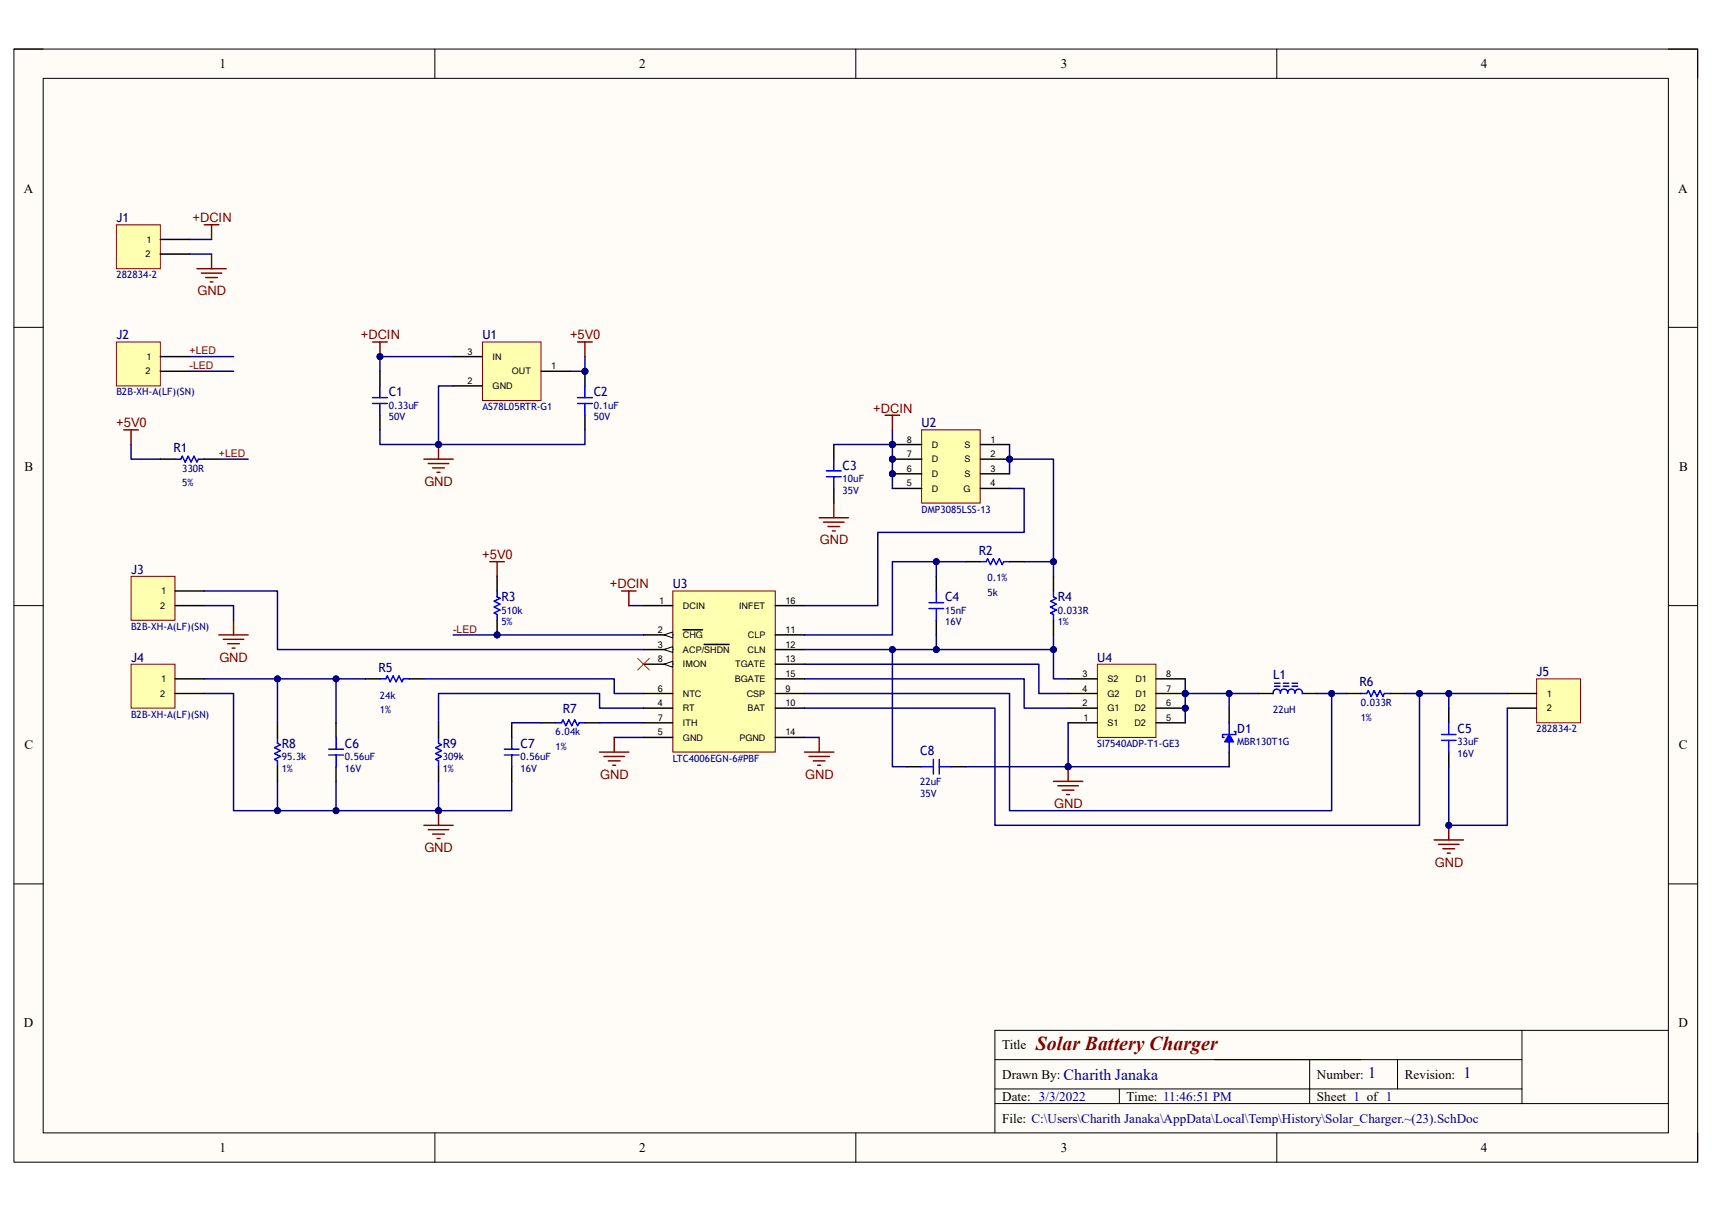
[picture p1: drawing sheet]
<svg xmlns="http://www.w3.org/2000/svg" width="297mm" height="210mm" viewBox="0 0 297 210" stroke-linecap="round" stroke-linejoin="round" font-family="sans-serif">
<path d="M2.4 8.5h292.1v193h-292.1z" fill-rule="evenodd" fill="#fffcf8"/>
<path d="M2.4 8.5h292.1v193h-292.1z" fill="none" stroke="#000" stroke-width=".17"/>
<path d="M7.5 13.6h281.9v182.9h-281.9z" fill-rule="evenodd" fill="#fffcf8"/>
<g fill="none" stroke="#000" stroke-width=".17">
<path d="M2.4 8.5h5.1M7.5 13.6h281.9v182.9h-281.9zM75.4 8.5v5.1M148.5 8.5v5.1M221.5 8.5v5.1M289.4 8.5h5.1v5.1M2.4 56.8h5.1M289.4 56.8h5.1M2.4 105h5.1M289.4 105h5.1M2.4 153.3h5.1M289.4 153.3h5.1"/>
<path d="M264 178.7v12.7M289.4 178.7h-116.8v17.8M75.4 196.5v5M148.5 196.5v5M172.6 183.8h91.4M172.6 191.4h116.8M172.6 188.8h91.4M194.2 188.8v2.6M221.5 196.5v5M227.2 183.8v7.6M242.5 183.8v5M294.5 196.5v5"/>
</g>
<path d="M116.7 102.5h17.8v27.9h-17.8z" fill-rule="evenodd" fill="#ffffb0"/>
<path d="M116.7 102.5h17.8v27.9h-17.8z" fill="none" stroke="#800000" stroke-width=".17"/>
<path d="M111.6 105h5.1M111.6 110.1h5.1" fill="none" stroke="#000" stroke-width=".25"/>
<path d="M115.2 110.1l1.5-.5v1z" fill="#f8fcff"/>
<path d="M115.2 110.1l1.5-.5v1z" fill="none" stroke="#000" stroke-width=".17"/>
<path d="M111.6 112.6h5.1M118.5 109.2h3.4" fill="none" stroke="#000" stroke-width=".25"/>
<path d="M115.2 112.6l1.5-.5v1.1z" fill="#f8fcff"/>
<path d="M115.2 112.6l1.5-.5v1.1z" fill="none" stroke="#000" stroke-width=".17"/>
<path d="M111.6 115.2h5.1M122.2 111.8h4.3M111.6 122.8h5.1M111.6 127.9h5.1M111.6 120.3h5.1M111.6 125.3h5.1" fill="none" stroke="#000" stroke-width=".25"/>
<path d="M115.2 115.2l1.5-.5v1z" fill="#f8fcff"/>
<path d="M115.2 115.2l1.5-.5v1z" fill="none" stroke="#000" stroke-width=".17"/>
<path d="M134.5 110.1h5.1M134.5 112.6h5.1M134.5 115.2h5.1M134.5 117.7h5.1M134.5 105h5.1M134.5 120.3h5.1M134.5 122.8h5.1M134.5 127.9h5.1" fill="none" stroke="#000" stroke-width=".25"/>
<path d="M20.2 39h7.6v7.6h-7.6z" fill-rule="evenodd" fill="#ffffb0"/>
<path d="M20.2 39h7.6v7.6h-7.6z" fill="none" stroke="#800000" stroke-width=".17"/>
<path d="M27.8 41.5h5.1M27.8 44.1h5.1" fill="none" stroke="#000" stroke-width=".25"/>
<path d="M34.2 46.6h5M34.9 47.4h3.6M35.7 48.1h2M36.5 48.9h.5M36.7 44.1v2.5" fill="none" stroke="#800000" stroke-width=".25"/>
<circle cx="175.1" cy="79.6" r=".51" fill="#000080"/>
<circle cx="175.1" cy="79.6" r=".51" fill="none" stroke="#000080" stroke-width=".17"/>
<circle cx="154.8" cy="82.2" r=".51" fill="#000080"/>
<circle cx="154.8" cy="82.2" r=".51" fill="none" stroke="#000080" stroke-width=".17"/>
<circle cx="154.8" cy="79.6" r=".51" fill="#000080"/>
<circle cx="154.8" cy="79.6" r=".51" fill="none" stroke="#000080" stroke-width=".17"/>
<circle cx="154.8" cy="77.1" r=".51" fill="#000080"/>
<circle cx="154.8" cy="77.1" r=".51" fill="none" stroke="#000080" stroke-width=".17"/>
<path d="M159.9 74.5h10.2v12.7h-10.2z" fill-rule="evenodd" fill="#ffffb0"/>
<path d="M159.9 74.5h10.2v12.7h-10.2z" fill="none" stroke="#800000" stroke-width=".17"/>
<path d="M170.1 77.1h5M170.1 79.6h5" fill="none" stroke="#000" stroke-width=".25"/>
<circle cx="175.1" cy="79.6" r=".51" fill="#000080"/>
<circle cx="175.1" cy="79.6" r=".51" fill="none" stroke="#000080" stroke-width=".17"/>
<path d="M154.8 82.2h5.1M154.8 84.7h5.1M170.1 82.2h5M170.1 84.7h5" fill="none" stroke="#000" stroke-width=".25"/>
<circle cx="154.8" cy="82.2" r=".51" fill="#000080"/>
<circle cx="154.8" cy="82.2" r=".51" fill="none" stroke="#000080" stroke-width=".17"/>
<path d="M154.8 79.6h5.1" fill="none" stroke="#000" stroke-width=".25"/>
<circle cx="154.8" cy="79.6" r=".51" fill="#000080"/>
<circle cx="154.8" cy="79.6" r=".51" fill="none" stroke="#000080" stroke-width=".17"/>
<path d="M154.8 77.1h5.1" fill="none" stroke="#000" stroke-width=".25"/>
<circle cx="154.8" cy="77.1" r=".51" fill="#000080"/>
<circle cx="154.8" cy="77.1" r=".51" fill="none" stroke="#000080" stroke-width=".17"/>
<path d="M35.4 39h2.6M36.7 39v2.5M153.5 72h2.6M154.8 72v2.5" fill="none" stroke="#800000" stroke-width=".25"/>
<g fill="none" stroke="#00f" stroke-width=".25">
<path d="M144.7 79.6v2.1M143.4 82.7h2.5M143.4 81.7h2.5M144.7 82.7v2M170.1 97.4h1l.2-.5 .5 1 .5-1 .6 1 .5-1 .5 1 .2-.5h1M65.9 117.7h1l.3-.5 .5 1 .5-1 .5 1 .5-1 .5 1 .3-.5h1M161.2 105.5h2.5M161.2 104.5h2.5M162.4 102.5v2M162.4 105.5v2.1M182.8 102.5v1l.5 .3-1 .5 1 .5-1 .5 1 .5-1 .5 .5 .3v1M221.1 118.5h1"/>
<path d="M221.1 119h1M222.6 118.5h1M222.6 119h1M224.2 118.5h.9M224.2 119h.9M48.1 127.9v1l.5 .3-1 .5 1 .5-1 .5 1 .5-1 .5 .5 .3v1M76.1 127.9v1l.5 .3-1 .5 1 .5-1 .5 1 .5-1 .5 .5 .3v1M96.4 125.3h1l.3-.5 .5 1.1 .5-1.1 .5 1.1 .5-1.1 .5 1.1 .3-.6h1M220.9 120.3a.64 .64 0 0 1 .6-.8 .64 .64 0 0 1 .6 .7 .64 .64 0 0 1 .7-.7 .64 .64 0 0 1 .6 .7 .64 .64 0 0 1 .6-.7 .64 .64 0 0 1 .7 .7 .64 .64 0 0 1 .7-.7 .64 .64 0 0 1 .5 .8M236.1 120.3h1l.3-.5 .5 1 .5-1 .5 1 .5-1 .5 1 .3-.5h1M250.1 128.4h2.5M250.1 127.4h2.5"/>
<path d="M251.3 125.3v2.1M251.3 128.4v2"/>
</g>
<g fill="none" stroke="#000" stroke-width=".25">
<path d="M144.7 77.1v2.5M144.7 84.7v2.5M162.4 99.9v2.6M167.5 97.4h2.6M175.1 97.4h2.6M182.8 99.9v2.6M63.4 117.7h2.5M71 117.7h2.5M162.4 107.6v2.5M182.8 107.6v2.5M48.1 125.3v2.6M48.1 133v2.5"/>
<path d="M76.1 125.3v2.6M76.1 133v2.5M93.9 125.3h2.5M101.5 125.3h2.5M218.3 120.3h2.6M225.9 120.3h2.6M233.6 120.3h2.5M241.2 120.3h2.5M251.3 122.8v2.5M251.3 130.4v2.6"/>
</g>
<circle cx="86.2" cy="110.1" r=".51" fill="#000080"/>
<circle cx="86.2" cy="110.1" r=".51" fill="none" stroke="#000080" stroke-width=".17"/>
<path d="M86.2 102.5v1l.5 .3-1 .5 1 .5-1 .5 1 .5-1 .5 .5 .3v1" fill="none" stroke="#00f" stroke-width=".25"/>
<path d="M86.2 107.6v2.5" fill="none" stroke="#000" stroke-width=".25"/>
<circle cx="86.2" cy="110.1" r=".51" fill="#000080"/>
<circle cx="86.2" cy="110.1" r=".51" fill="none" stroke="#000080" stroke-width=".17"/>
<path d="M27.8 79.6h2.6M35.4 79.6h2.6M86.2 99.9v2.6" fill="none" stroke="#000" stroke-width=".25"/>
<path d="M30.4 79.6h1l.2-.5 .5 1 .5-1 .5 1 .6-1 .5 1 .2-.5h1" fill="none" stroke="#00f" stroke-width=".25"/>
<path d="M83.7 59.3h10.2v10.2h-10.2z" fill-rule="evenodd" fill="#ffffb0"/>
<path d="M83.7 59.3h10.2v10.2h-10.2z" fill="none" stroke="#800000" stroke-width=".17"/>
<path d="M65.9 64.4v2.5M65.9 72v2.5M78.6 61.8h5.1M78.6 66.9h5.1M93.9 64.4h5" fill="none" stroke="#000" stroke-width=".25"/>
<path d="M64.6 70h2.6M64.6 69h2.6M65.9 66.9v2.1M65.9 70v2" fill="none" stroke="#00f" stroke-width=".25"/>
<circle cx="101.5" cy="64.4" r=".51" fill="#000080"/>
<circle cx="101.5" cy="64.4" r=".51" fill="none" stroke="#000080" stroke-width=".17"/>
<path d="M101.5 64.4v2.5M101.5 72v2.5" fill="none" stroke="#000" stroke-width=".25"/>
<circle cx="101.5" cy="64.4" r=".51" fill="#000080"/>
<circle cx="101.5" cy="64.4" r=".51" fill="none" stroke="#000080" stroke-width=".17"/>
<path d="M100.2 70h2.5M100.2 69h2.5M101.5 66.9v2.1M101.5 70v2M213.2 125.3v5.1" fill="none" stroke="#00f" stroke-width=".25"/>
<path d="M213.2 122.8v2.5M213.2 130.4v2.6" fill="none" stroke="#000" stroke-width=".25"/>
<path d="M213.2 127.4l.8 1.3h-1.5z" fill="#00f"/>
<path d="M159.9 133h2M161.9 131.7v2.5M162.9 133h2.1M162.9 131.7v2.5M213.2 127.4l.8 1.3h-1.5zM214.1 126.9h.3v.5h-2.3v.5h.3" fill="none" stroke="#00f" stroke-width=".25"/>
<path d="M157.4 133h2.5M165 133h2.5" fill="none" stroke="#000" stroke-width=".25"/>
<path d="M22.7 115.2h7.7v7.6h-7.7z" fill-rule="evenodd" fill="#ffffb0"/>
<path d="M22.7 115.2h7.7v7.6h-7.7z" fill="none" stroke="#800000" stroke-width=".17"/>
<path d="M30.4 117.7h5M30.4 120.3h5" fill="none" stroke="#000" stroke-width=".25"/>
<path d="M22.7 99.9h7.7v7.7h-7.7z" fill-rule="evenodd" fill="#ffffb0"/>
<path d="M22.7 99.9h7.7v7.7h-7.7z" fill="none" stroke="#800000" stroke-width=".17"/>
<path d="M30.4 102.5h5M30.4 105h5" fill="none" stroke="#000" stroke-width=".25"/>
<path d="M266.6 117.7h7.6v7.6h-7.6z" fill-rule="evenodd" fill="#ffffb0"/>
<path d="M266.6 117.7h7.6v7.6h-7.6z" fill="none" stroke="#800000" stroke-width=".17"/>
<path d="M261.5 120.3h5.1M261.5 122.8h5.1" fill="none" stroke="#000" stroke-width=".25"/>
<circle cx="205.6" cy="122.8" r=".51" fill="#000080"/>
<circle cx="205.6" cy="122.8" r=".51" fill="none" stroke="#000080" stroke-width=".17"/>
<circle cx="205.6" cy="120.3" r=".51" fill="#000080"/>
<circle cx="205.6" cy="120.3" r=".51" fill="none" stroke="#000080" stroke-width=".17"/>
<path d="M190.4 115.2h10.1v12.7h-10.1z" fill-rule="evenodd" fill="#ffffb0"/>
<path d="M190.4 115.2h10.1v12.7h-10.1z" fill="none" stroke="#800000" stroke-width=".17"/>
<path d="M185.3 117.7h5.1M185.3 125.3h5.1M185.3 122.8h5.1M185.3 120.3h5.1M200.5 125.3h5.1M200.5 122.8h5.1" fill="none" stroke="#000" stroke-width=".25"/>
<circle cx="205.6" cy="122.8" r=".51" fill="#000080"/>
<circle cx="205.6" cy="122.8" r=".51" fill="none" stroke="#000080" stroke-width=".17"/>
<path d="M200.5 120.3h5.1" fill="none" stroke="#000" stroke-width=".25"/>
<circle cx="205.6" cy="120.3" r=".51" fill="#000080"/>
<circle cx="205.6" cy="120.3" r=".51" fill="none" stroke="#000080" stroke-width=".17"/>
<path d="M200.5 117.7h5.1" fill="none" stroke="#000" stroke-width=".25"/>
<path d="M182.8 135.5h5M183.5 136.3h3.6M184.3 137h2M185 137.8h.6M185.3 133v2.5" fill="none" stroke="#800000" stroke-width=".25"/>
<circle cx="185.3" cy="133" r=".51" fill="#000080"/>
<circle cx="185.3" cy="133" r=".51" fill="none" stroke="#000080" stroke-width=".17"/>
<path d="M139.6 130.4h5.1M140.3 131.2h3.6M141.1 132h2M141.9 132.7h.5M142.1 127.9v2.5M248.8 145.7h5.1M249.6 146.4h3.5M250.3 147.2h2.1M251.1 148h.5M251.3 143.1v2.6" fill="none" stroke="#800000" stroke-width=".25"/>
<circle cx="251.3" cy="143.1" r=".51" fill="#000080"/>
<circle cx="251.3" cy="143.1" r=".51" fill="none" stroke="#000080" stroke-width=".17"/>
<path d="M104 130.4h5.1M104.8 131.2h3.5M105.5 132h2.1M106.3 132.7h.5M106.6 127.9v2.5M73.5 143.1h5.1M74.3 143.9h3.6M75.1 144.7h2M75.8 145.4h.5M76.1 140.6v2.5" fill="none" stroke="#800000" stroke-width=".25"/>
<circle cx="76.1" cy="140.6" r=".51" fill="#000080"/>
<circle cx="76.1" cy="140.6" r=".51" fill="none" stroke="#000080" stroke-width=".17"/>
<path d="M58.3 125.3v2.6M58.3 133v2.5M88.8 125.3v2.6M88.8 133v2.5" fill="none" stroke="#000" stroke-width=".25"/>
<path d="M57 130.9h2.6M57 129.9h2.6M58.3 127.9v2M58.3 130.9v2.1M87.5 130.9h2.5M87.5 129.9h2.5M88.8 127.9v2M88.8 130.9v2.1" fill="none" stroke="#00f" stroke-width=".25"/>
<path d="M110.6 114.2l2.1 2M112.7 114.2l-2.1 2" fill="none" stroke="#f00" stroke-width=".17"/>
<path d="M73.5 79.6h5.1M76.1 77.1v2.5M74.3 80.4h3.6M75.1 81.2h2M75.8 81.9h.5M38 110.1h5.1M38.7 110.9h3.6M39.5 111.6h2M40.3 112.4h.5M40.5 107.6v2.5" fill="none" stroke="#800000" stroke-width=".25"/>
<circle cx="76.1" cy="77.1" r=".51" fill="#000080"/>
<circle cx="76.1" cy="77.1" r=".51" fill="none" stroke="#000080" stroke-width=".17"/>
<path d="M64.6 59.3h2.6M65.9 59.3v2.5" fill="none" stroke="#800000" stroke-width=".25"/>
<circle cx="65.9" cy="61.8" r=".51" fill="#000080"/>
<circle cx="65.9" cy="61.8" r=".51" fill="none" stroke="#000080" stroke-width=".17"/>
<path d="M100.2 59.3h2.5M101.5 59.3v2.5M21.5 74.5h2.5M22.7 74.5v2.6M85 97.4h2.5M86.2 97.4v2.5" fill="none" stroke="#800000" stroke-width=".25"/>
<path d="M20.2 59.3h7.6v7.6h-7.6z" fill-rule="evenodd" fill="#ffffb0"/>
<path d="M20.2 59.3h7.6v7.6h-7.6z" fill="none" stroke="#800000" stroke-width=".17"/>
<path d="M27.8 61.8h5.1M27.8 64.4h5.1" fill="none" stroke="#000" stroke-width=".25"/>
<path d="M142.1 89.8h5.1M142.9 90.6h3.5M143.6 91.3h2.1M144.4 92.1h.5M144.7 87.2v2.6M107.8 102.5h2.6M109.1 102.5v2.5" fill="none" stroke="#800000" stroke-width=".25"/>
<path d="M32.9 44.1h3.8M32.9 41.5h3.8M167.5 97.4h-5.1v2.5M109.1 105h2.5" fill="none" stroke="#000080" stroke-width=".25"/>
<circle cx="162.4" cy="97.4" r=".51" fill="#000080"/>
<circle cx="162.4" cy="97.4" r=".51" fill="none" stroke="#000080" stroke-width=".17"/>
<path d="M177.7 97.4h5.1v2.5" fill="none" stroke="#000080" stroke-width=".25"/>
<circle cx="182.8" cy="97.4" r=".51" fill="#000080"/>
<circle cx="182.8" cy="97.4" r=".51" fill="none" stroke="#000080" stroke-width=".17"/>
<path d="M162.4 97.4h-7.6v12.7h-15.2" fill="none" stroke="#000080" stroke-width=".25"/>
<circle cx="162.4" cy="97.4" r=".51" fill="#000080"/>
<circle cx="162.4" cy="97.4" r=".51" fill="none" stroke="#000080" stroke-width=".17"/>
<path d="M162.4 110.1v2.5" fill="none" stroke="#000080" stroke-width=".25"/>
<circle cx="162.4" cy="112.7" r=".51" fill="#000080"/>
<circle cx="162.4" cy="112.7" r=".51" fill="none" stroke="#000080" stroke-width=".17"/>
<path d="M182.8 112.6v5.1h2.5" fill="none" stroke="#000080" stroke-width=".25"/>
<circle cx="182.8" cy="112.7" r=".51" fill="#000080"/>
<circle cx="182.8" cy="112.7" r=".51" fill="none" stroke="#000080" stroke-width=".17"/>
<path d="M139.6 115.2h40.6v5.1h5.1M139.6 117.7h38.1v5.1h7.6M205.6 117.7v7.6" fill="none" stroke="#000080" stroke-width=".25"/>
<circle cx="205.6" cy="120.3" r=".51" fill="#000080"/>
<circle cx="205.6" cy="120.3" r=".51" fill="none" stroke="#000080" stroke-width=".17"/>
<circle cx="205.6" cy="122.8" r=".51" fill="#000080"/>
<circle cx="205.6" cy="122.8" r=".51" fill="none" stroke="#000080" stroke-width=".17"/>
<path d="M139.6 127.9h2.5M228.5 120.3h5.1" fill="none" stroke="#000080" stroke-width=".25"/>
<circle cx="231" cy="120.3" r=".51" fill="#000080"/>
<circle cx="231" cy="120.3" r=".51" fill="none" stroke="#000080" stroke-width=".17"/>
<path d="M185.3 133h27.9" fill="none" stroke="#000080" stroke-width=".25"/>
<circle cx="185.3" cy="133" r=".51" fill="#000080"/>
<circle cx="185.3" cy="133" r=".51" fill="none" stroke="#000080" stroke-width=".17"/>
<path d="M139.6 120.3h35.5v20.3h55.9v-20.3" fill="none" stroke="#000080" stroke-width=".25"/>
<circle cx="231" cy="120.3" r=".51" fill="#000080"/>
<circle cx="231" cy="120.3" r=".51" fill="none" stroke="#000080" stroke-width=".17"/>
<path d="M243.7 120.3h2.6v22.8h-73.7v-20.3h-33" fill="none" stroke="#000080" stroke-width=".25"/>
<circle cx="246.3" cy="120.3" r=".51" fill="#000080"/>
<circle cx="246.3" cy="120.3" r=".51" fill="none" stroke="#000080" stroke-width=".17"/>
<path d="M246.3 120.3h5v2.5" fill="none" stroke="#000080" stroke-width=".25"/>
<circle cx="246.3" cy="120.3" r=".51" fill="#000080"/>
<circle cx="246.3" cy="120.3" r=".51" fill="none" stroke="#000080" stroke-width=".17"/>
<circle cx="251.3" cy="120.3" r=".51" fill="#000080"/>
<circle cx="251.3" cy="120.3" r=".51" fill="none" stroke="#000080" stroke-width=".17"/>
<path d="M251.3 120.3h10.2" fill="none" stroke="#000080" stroke-width=".25"/>
<circle cx="251.3" cy="120.3" r=".51" fill="#000080"/>
<circle cx="251.3" cy="120.3" r=".51" fill="none" stroke="#000080" stroke-width=".17"/>
<path d="M76.1 135.5v5.1h12.7v-5.1M88.8 125.3h5.1M104 125.3h7.6M106.6 127.9h5M111.6 122.8h-7.6v-2.5h-27.9v5" fill="none" stroke="#000080" stroke-width=".25"/>
<circle cx="76.1" cy="140.6" r=".51" fill="#000080"/>
<circle cx="76.1" cy="140.6" r=".51" fill="none" stroke="#000080" stroke-width=".17"/>
<path d="M63.4 117.7h-5.1v7.6" fill="none" stroke="#000080" stroke-width=".25"/>
<circle cx="58.3" cy="117.7" r=".51" fill="#000080"/>
<circle cx="58.3" cy="117.7" r=".51" fill="none" stroke="#000080" stroke-width=".17"/>
<path d="M58.3 117.7h-10.2v7.6M73.5 117.7h33.1v2.6h5" fill="none" stroke="#000080" stroke-width=".25"/>
<circle cx="48.1" cy="117.7" r=".51" fill="#000080"/>
<circle cx="48.1" cy="117.7" r=".51" fill="none" stroke="#000080" stroke-width=".17"/>
<circle cx="58.3" cy="117.7" r=".51" fill="#000080"/>
<circle cx="58.3" cy="117.7" r=".51" fill="none" stroke="#000080" stroke-width=".17"/>
<path d="M58.3 135.5v5.1" fill="none" stroke="#000080" stroke-width=".25"/>
<circle cx="58.3" cy="140.6" r=".51" fill="#000080"/>
<circle cx="58.3" cy="140.6" r=".51" fill="none" stroke="#000080" stroke-width=".17"/>
<path d="M48.1 135.5v5.1h28" fill="none" stroke="#000080" stroke-width=".25"/>
<circle cx="48.1" cy="140.6" r=".51" fill="#000080"/>
<circle cx="48.1" cy="140.6" r=".51" fill="none" stroke="#000080" stroke-width=".17"/>
<circle cx="58.3" cy="140.6" r=".51" fill="#000080"/>
<circle cx="58.3" cy="140.6" r=".51" fill="none" stroke="#000080" stroke-width=".17"/>
<circle cx="76.1" cy="140.6" r=".51" fill="#000080"/>
<circle cx="76.1" cy="140.6" r=".51" fill="none" stroke="#000080" stroke-width=".17"/>
<path d="M35.4 117.7h12.7" fill="none" stroke="#000080" stroke-width=".25"/>
<circle cx="48.1" cy="117.7" r=".51" fill="#000080"/>
<circle cx="48.1" cy="117.7" r=".51" fill="none" stroke="#000080" stroke-width=".17"/>
<path d="M35.4 120.3h5.1v20.3h7.6" fill="none" stroke="#000080" stroke-width=".25"/>
<circle cx="48.1" cy="140.6" r=".51" fill="#000080"/>
<circle cx="48.1" cy="140.6" r=".51" fill="none" stroke="#000080" stroke-width=".17"/>
<path d="M78.6 61.8h-12.7v2.6M35.4 105h5.1v2.6M35.4 102.5h12.7v10.1h63.5" fill="none" stroke="#000080" stroke-width=".25"/>
<circle cx="65.9" cy="61.8" r=".51" fill="#000080"/>
<circle cx="65.9" cy="61.8" r=".51" fill="none" stroke="#000080" stroke-width=".17"/>
<path d="M78.6 66.9h-2.5v10.2h-10.2v-2.6" fill="none" stroke="#000080" stroke-width=".25"/>
<circle cx="76.1" cy="77.1" r=".51" fill="#000080"/>
<circle cx="76.1" cy="77.1" r=".51" fill="none" stroke="#000080" stroke-width=".17"/>
<path d="M101.5 61.8v2.6h-2.6" fill="none" stroke="#000080" stroke-width=".25"/>
<circle cx="101.5" cy="64.4" r=".51" fill="#000080"/>
<circle cx="101.5" cy="64.4" r=".51" fill="none" stroke="#000080" stroke-width=".17"/>
<path d="M101.5 74.5v2.6h-25.4" fill="none" stroke="#000080" stroke-width=".25"/>
<circle cx="76.1" cy="77.1" r=".51" fill="#000080"/>
<circle cx="76.1" cy="77.1" r=".51" fill="none" stroke="#000080" stroke-width=".17"/>
<path d="M78.6 110.1h33" fill="none" stroke="#000080" stroke-width=".25"/>
<circle cx="86.2" cy="110.1" r=".51" fill="#000080"/>
<circle cx="86.2" cy="110.1" r=".51" fill="none" stroke="#000080" stroke-width=".17"/>
<path d="M22.7 77.1v2.5h5.1M32.9 64.4h7.6M32.9 61.8h7.6M38 79.6h5.1M175.1 77.1v5.1" fill="none" stroke="#000080" stroke-width=".25"/>
<circle cx="175.1" cy="79.6" r=".51" fill="#000080"/>
<circle cx="175.1" cy="79.6" r=".51" fill="none" stroke="#000080" stroke-width=".17"/>
<path d="M175.1 79.6h7.7v17.8" fill="none" stroke="#000080" stroke-width=".25"/>
<circle cx="175.1" cy="79.6" r=".51" fill="#000080"/>
<circle cx="175.1" cy="79.6" r=".51" fill="none" stroke="#000080" stroke-width=".17"/>
<circle cx="182.8" cy="97.4" r=".51" fill="#000080"/>
<circle cx="182.8" cy="97.4" r=".51" fill="none" stroke="#000080" stroke-width=".17"/>
<path d="M154.8 74.5v10.2" fill="none" stroke="#000080" stroke-width=".25"/>
<circle cx="154.8" cy="82.2" r=".51" fill="#000080"/>
<circle cx="154.8" cy="82.2" r=".51" fill="none" stroke="#000080" stroke-width=".17"/>
<circle cx="154.8" cy="79.6" r=".51" fill="#000080"/>
<circle cx="154.8" cy="79.6" r=".51" fill="none" stroke="#000080" stroke-width=".17"/>
<circle cx="154.8" cy="77.1" r=".51" fill="#000080"/>
<circle cx="154.8" cy="77.1" r=".51" fill="none" stroke="#000080" stroke-width=".17"/>
<path d="M144.7 77.1h10.1" fill="none" stroke="#000080" stroke-width=".25"/>
<circle cx="154.8" cy="77.1" r=".51" fill="#000080"/>
<circle cx="154.8" cy="77.1" r=".51" fill="none" stroke="#000080" stroke-width=".17"/>
<path d="M154.8 112.6v20.4h2.6" fill="none" stroke="#000080" stroke-width=".25"/>
<circle cx="154.8" cy="112.7" r=".51" fill="#000080"/>
<circle cx="154.8" cy="112.7" r=".51" fill="none" stroke="#000080" stroke-width=".17"/>
<path d="M167.5 133h17.8" fill="none" stroke="#000080" stroke-width=".25"/>
<circle cx="185.3" cy="133" r=".51" fill="#000080"/>
<circle cx="185.3" cy="133" r=".51" fill="none" stroke="#000080" stroke-width=".17"/>
<path d="M185.3 125.3v7.7" fill="none" stroke="#000080" stroke-width=".25"/>
<circle cx="185.3" cy="133" r=".51" fill="#000080"/>
<circle cx="185.3" cy="133" r=".51" fill="none" stroke="#000080" stroke-width=".17"/>
<path d="M175.1 84.7h2.6v7.6h-25.4v12.7h-12.7M182.8 110.1v2.5h-43.2" fill="none" stroke="#000080" stroke-width=".25"/>
<circle cx="154.8" cy="112.7" r=".51" fill="#000080"/>
<circle cx="154.8" cy="112.7" r=".51" fill="none" stroke="#000080" stroke-width=".17"/>
<circle cx="162.4" cy="112.7" r=".51" fill="#000080"/>
<circle cx="162.4" cy="112.7" r=".51" fill="none" stroke="#000080" stroke-width=".17"/>
<circle cx="182.8" cy="112.7" r=".51" fill="#000080"/>
<circle cx="182.8" cy="112.7" r=".51" fill="none" stroke="#000080" stroke-width=".17"/>
<path d="M205.6 120.3h12.7" fill="none" stroke="#000080" stroke-width=".25"/>
<circle cx="213.2" cy="120.3" r=".51" fill="#000080"/>
<circle cx="213.2" cy="120.3" r=".51" fill="none" stroke="#000080" stroke-width=".17"/>
<circle cx="205.6" cy="120.3" r=".51" fill="#000080"/>
<circle cx="205.6" cy="120.3" r=".51" fill="none" stroke="#000080" stroke-width=".17"/>
<path d="M213.2 120.3v2.5" fill="none" stroke="#000080" stroke-width=".25"/>
<circle cx="213.2" cy="120.3" r=".51" fill="#000080"/>
<circle cx="213.2" cy="120.3" r=".51" fill="none" stroke="#000080" stroke-width=".17"/>
<path d="M261.5 122.8v20.3h-10.2v-10.1" fill="none" stroke="#000080" stroke-width=".25"/>
<circle cx="251.3" cy="143.1" r=".51" fill="#000080"/>
<circle cx="251.3" cy="143.1" r=".51" fill="none" stroke="#000080" stroke-width=".17"/>
<text font-size="3.4" fill="#800000" x="179.7" y="182">Solar Battery Charger</text>
<g font-size="2.8" fill="#000080">
<text x="184.5" y="187.2">Charith Janaka</text>
<text x="237.4" y="187">1</text>
<text x="253.9" y="187">1</text>
</g>
<g font-size="2.3">
<text x="38.1" y="11.8">1</text>
<text x="110.9" y="11.8">2</text>
<text x="184" y="11.8">3</text>
<text x="256.9" y="11.8">4</text>
<text x="4.1" y="33.4">A</text>
<text x="291.2" y="33.4">A</text>
<text x="4.2" y="81.7">B</text>
<text x="291.3" y="81.7">B</text>
<text x="4.2" y="129.9">C</text>
<text x="291.3" y="129.9">C</text>
<text x="4.1" y="178.2">D</text>
<text x="291.2" y="178.2">D</text>
<text x="173.9" y="182">Title</text>
<text x="173.9" y="187.1">Drawn By:</text>
<text x="173.9" y="190.9">Date: 3/3/2022</text>
<text x="195.5" y="190.9">Time: 11:46:51 PM</text>
<text x="228.5" y="187.1">Number:</text>
<text x="228.5" y="190.9">Sheet 1 of 1</text>
<text x="243.7" y="187.1">Revision:</text>
<text x="173.9" y="194.7">File: C:\Users\Charith Janaka\AppData\Local\Temp\History\Solar_Charger.~(23).SchDoc</text>
<text x="38.1" y="199.8">1</text>
<text x="110.9" y="199.8">2</text>
<text x="184" y="199.8">3</text>
<text x="256.9" y="199.8">4</text>
</g>
<g font-size="2.2" fill="#000080">
<text x="20.2" y="38.5">J1</text>
<text x="20.2" y="58.8">J2</text>
<text x="83.7" y="58.8">U1</text>
<text x="67.4" y="68.7">C1</text>
<text x="103" y="68.7">C2</text>
<text x="159.9" y="74.1">U2</text>
<text x="30.1" y="78.4">R1</text>
<text x="146.2" y="81.4">C3</text>
<text x="22.7" y="99.5">J3</text>
<text x="169.8" y="96.2">R2</text>
<text x="87" y="104.3">R3</text>
<text x="116.7" y="102">U3</text>
<text x="164" y="104.3">C4</text>
<text x="183.5" y="104.3">R4</text>
<text x="22.7" y="114.7">J4</text>
<text x="65.7" y="116.5">R5</text>
<text x="190.4" y="114.7">U4</text>
<text x="220.9" y="117.8">L1</text>
<text x="235.8" y="119">R6</text>
<text x="266.6" y="117.3">J5</text>
<text x="97.7" y="123.6">R7</text>
<text x="48.9" y="129.7">R8</text>
<text x="59.8" y="129.7">C6</text>
<text x="76.8" y="129.7">R9</text>
<text x="90.3" y="129.7">C7</text>
<text x="159.6" y="131">C8</text>
<text x="214.6" y="127.2">D1</text>
<text x="252.9" y="127.2">C5</text>
</g>
<g font-size="2.2" fill="#800000">
<text x="33.4" y="38.5">+DCIN</text>
<text x="34.2" y="51.2">GND</text>
<text x="62.6" y="58.8">+DCIN</text>
<text x="98.9" y="58.8">+5V0</text>
<text x="151.5" y="71.5">+DCIN</text>
<text x="20.2" y="74.1">+5V0</text>
<text x="73.6" y="84.2">GND</text>
<text x="142.2" y="94.4">GND</text>
<text x="83.7" y="96.9">+5V0</text>
<text x="105.8" y="102">+DCIN</text>
<text x="38.1" y="114.7">GND</text>
<text x="104.1" y="135">GND</text>
<text x="139.7" y="135">GND</text>
<text x="182.9" y="140.1">GND</text>
<text x="73.6" y="147.7">GND</text>
<text x="248.9" y="150.3">GND</text>
</g>
<g font-size="1.8" fill="#800000">
<text x="32.9" y="64">-LED</text>
<text x="32.9" y="61.5">+LED</text>
<text x="38" y="79.2">+LED</text>
<text x="78.6" y="109.7">-LED</text>
</g>
<g font-size="1.7" fill="#000080">
<text x="20.2" y="48.3">282834-2</text>
<text x="20.2" y="68.6">B2B-XH-A(LF)(SN)</text>
<text x="67.4" y="70.9">0.33uF</text>
<text x="83.7" y="71.1">AS78L05RTR-G1</text>
<text x="103" y="70.9">0.1uF</text>
<text x="67.4" y="72.9">50V</text>
<text x="103" y="72.9">50V</text>
<text x="31.6" y="81.8">330R</text>
<text x="146.2" y="83.6">10uF</text>
<text x="31.6" y="84.3">5%</text>
<text x="146.2" y="85.6">35V</text>
<text x="159.9" y="88.9">DMP3085LSS-13</text>
<text x="171.3" y="100.8">0.1%</text>
<text x="87" y="106.4">510k</text>
<text x="164" y="106.4">15nF</text>
<text x="171.3" y="103.4">5k</text>
<text x="183.5" y="106.4">0.033R</text>
<text x="22.7" y="109.2">B2B-XH-A(LF)(SN)</text>
<text x="87" y="108.5">5%</text>
<text x="164" y="108.5">16V</text>
<text x="183.5" y="108.5">1%</text>
<text x="22.7" y="124.5">B2B-XH-A(LF)(SN)</text>
<text x="65.9" y="121.2">24k</text>
<text x="65.9" y="123.7">1%</text>
<text x="220.9" y="123.7">22uH</text>
<text x="236.1" y="122.4">0.033R</text>
<text x="236.1" y="125">1%</text>
<text x="48.9" y="131.8">95.3k</text>
<text x="59.8" y="131.8">0.56uF</text>
<text x="76.8" y="131.8">309k</text>
<text x="90.3" y="131.8">0.56uF</text>
<text x="96.4" y="127.5">6.04k</text>
<text x="96.4" y="130">1%</text>
<text x="190.4" y="129.5">SI7540ADP-T1-GE3</text>
<text x="214.6" y="129.3">MBR130T1G</text>
<text x="252.9" y="129.3">33uF</text>
<text x="252.9" y="131.3">16V</text>
<text x="266.6" y="127">282834-2</text>
<text x="48.9" y="133.9">1%</text>
<text x="59.8" y="133.9">16V</text>
<text x="76.8" y="133.9">1%</text>
<text x="90.3" y="133.9">16V</text>
<text x="116.7" y="132.1">LTC4006EGN-6#PBF</text>
<text x="159.6" y="136.1">22uF</text>
<text x="159.6" y="138.2">35V</text>
</g>
<g font-size="1.6">
<text x="25.2" y="44.6">2</text>
<text x="25.4" y="42.1">1</text>
<text x="25.2" y="64.9">2</text>
<text x="25.4" y="62.4">1</text>
<text x="81.1" y="61.5">3</text>
<text x="85.5" y="62.4">IN</text>
<text x="88.8" y="64.9">OUT</text>
<text x="95.6" y="64.1">1</text>
<text x="81.1" y="66.6">2</text>
<text x="85.5" y="67.5">GND</text>
<text x="157.3" y="76.8">8</text>
<text x="161.7" y="77.6">D</text>
<text x="167.3" y="77.6">S</text>
<text x="171.8" y="76.8">1</text>
<text x="157.3" y="81.8">6</text>
<text x="157.3" y="79.3">7</text>
<text x="161.7" y="82.7">D</text>
<text x="161.7" y="80.2">D</text>
<text x="167.3" y="80.2">S</text>
<text x="167.3" y="82.7">S</text>
<text x="171.8" y="79.3">2</text>
<text x="171.8" y="81.8">3</text>
<text x="157.3" y="84.4">5</text>
<text x="161.7" y="85.3">D</text>
<text x="167.2" y="85.3">G</text>
<text x="171.8" y="84.4">4</text>
<text x="27.8" y="105.6">2</text>
<text x="28" y="103">1</text>
<text x="114.3" y="104.7">1</text>
<text x="118.5" y="105.6">DCIN</text>
<text x="128.2" y="105.6">INFET</text>
<text x="136.3" y="104.7">16</text>
<text x="114.1" y="109.8">2</text>
<text x="114.1" y="112.3">3</text>
<text x="118.5" y="110.7">CHG</text>
<text x="118.5" y="113.2">ACP/SHDN</text>
<text x="129.7" y="113.2">CLN</text>
<text x="129.8" y="110.7">CLP</text>
<text x="136.3" y="109.8">11</text>
<text x="136.3" y="112.3">12</text>
<text x="28" y="118.3">1</text>
<text x="114.1" y="119.9">6</text>
<text x="114.1" y="114.9">8</text>
<text x="118.5" y="115.7">IMON</text>
<text x="127.5" y="118.3">BGATE</text>
<text x="127.6" y="115.7">TGATE</text>
<text x="136.3" y="119.9">9</text>
<text x="136.3" y="114.9">13</text>
<text x="136.3" y="117.4">15</text>
<text x="187.8" y="117.4">3</text>
<text x="187.8" y="119.9">4</text>
<text x="192.2" y="118.3">S2</text>
<text x="197" y="118.3">D1</text>
<text x="202.3" y="119.9">7</text>
<text x="202.3" y="117.4">8</text>
<text x="27.8" y="120.8">2</text>
<text x="114.1" y="122.5">4</text>
<text x="114.1" y="125">7</text>
<text x="118.5" y="123.4">RT</text>
<text x="118.5" y="120.8">NTC</text>
<text x="118.5" y="125.9">ITH</text>
<text x="129.5" y="120.8">CSP</text>
<text x="129.7" y="123.4">BAT</text>
<text x="136.3" y="122.5">10</text>
<text x="187.8" y="122.5">2</text>
<text x="188" y="125">1</text>
<text x="192.2" y="125.9">S1</text>
<text x="192.2" y="123.4">G1</text>
<text x="192.2" y="120.8">G2</text>
<text x="196.8" y="125.9">D2</text>
<text x="196.8" y="123.4">D2</text>
<text x="197" y="120.8">D1</text>
<text x="202.3" y="125">5</text>
<text x="202.3" y="122.5">6</text>
<text x="268.4" y="120.8">1</text>
<text x="268.4" y="123.4">2</text>
<text x="114.1" y="127.6">5</text>
<text x="118.5" y="128.4">GND</text>
<text x="128.3" y="128.4">PGND</text>
<text x="136.3" y="127.6">14</text>
</g>
</svg>
